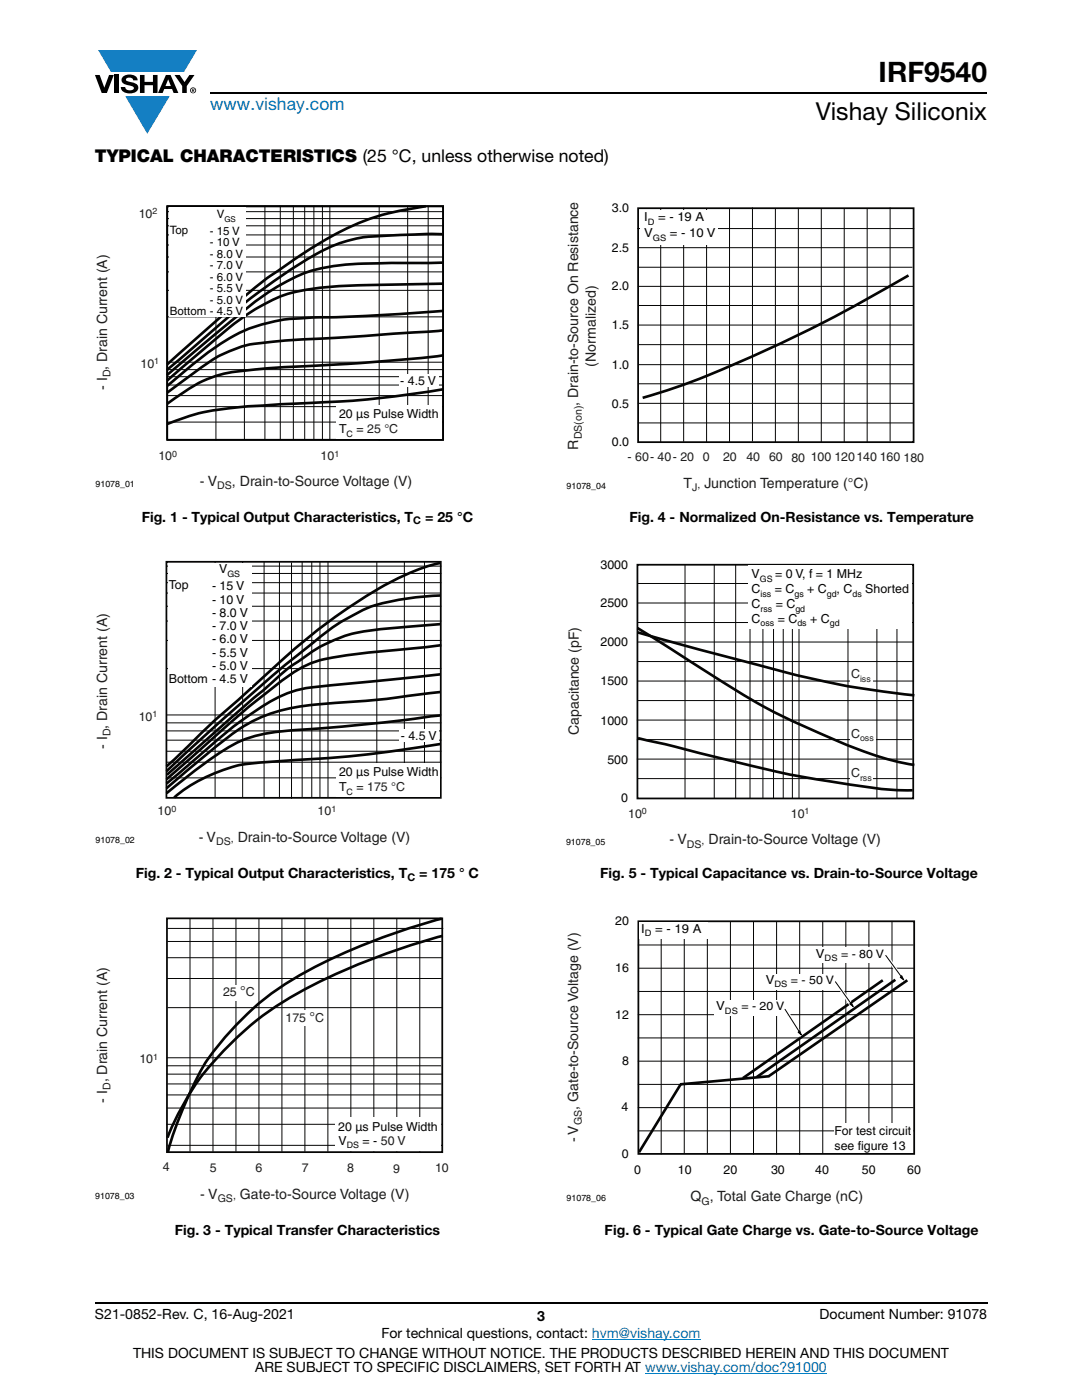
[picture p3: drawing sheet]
<svg xmlns="http://www.w3.org/2000/svg" width="216mm" height="279mm" viewBox="0 0 216 279" stroke-linecap="round" stroke-linejoin="round" font-family="sans-serif">
<g fill="#147fc3">
<path d="M19.6 10h19.7l-2.6 4.3h-1.1h-13.5z"/>
<path d="M25 19.2h8.9l-4.5 7.5z"/>
</g>
<g fill="#000">
<path d="M18.9 15h1l.9 2.5 1-2.5h.9l-1.4 3.6h-1zM22.9 15h.9v3.6h-.9zM24.6 15.3a2.1 2.1 0 0 1 2.8 .3l.1 .4h-.9a.79 .79 0 0 0-.7-.5 .79 .79 0 0 0-.8 .4l.3 .3 1 .2a1.08 1.08 0 0 1 1.2 1 1.08 1.08 0 0 1-1.1 1.2 1.73 1.73 0 0 1-2.4-1.2h.9a.96 .96 0 0 0 .8 .6 .96 .96 0 0 0 .9-.4 1.31 1.31 0 0 0-1.2-.6 1.03 1.03 0 0 1-1.1-.6 1.03 1.03 0 0 1 .2-1.1zM27.9 15h.9v1.3h1.7v-1.3h.9v3.6h-.9v-1.6h-1.7v1.6h-.9zM34.8 15h1.1l.9 1.4 1-1.4h1l-1.5 2.2v1.4h-.9v-1.4z"/>
<path d="M33.6 15.9l.5 1.3h-1.1zM33.1 15l-1.6 3.6h1l.3-.8h1.5l.3 .8h1l-1.6-3.6z"/>
<path d="M38.4 17.8h.2v.2h-.2zM38.3 17.7v.7h.1v-.3l.4 .3-.2-.3 .2-.2-.1-.2z"/>
<path d="M38.1 18a.46 .46 0 0 1 .9 0 .46 .46 0 0 1-.9 0zM37.9 18a.6 .6 0 0 0 1.2 0 .6 .6 0 0 0-1.2 0z"/>
</g>
<path d="M42 18.6h155M18.9 260h178.1" fill="none" stroke="#000" stroke-width=".36"/>
<path d="M118.1 267.3h21.7M128.7 274h36.3" fill="none" stroke="#007ec4" stroke-width=".2"/>
<path d="M33.4 41.1h55v46.7h-55z" fill="none" stroke="#050504" stroke-width=".35"/>
<g fill="none" stroke="#050504" stroke-width=".2">
<path d="M33.2 57.9h55.2M33.3 54.3h55.2M33.3 51.3h55.2M33.3 48.9h55.2M33.3 46.9h55.2M33.3 43.6h55.2M33.3 42.2h55.2M33.4 45.1h55.1M43.1 41.2v46.7M48.8 41.1v46.7M52.9 41.1v46.7M55.9 41.1v46.7"/>
<path d="M58.5 41.1v46.7M60.8 41.2v46.4M62.6 41.1v46.7M64.3 41.1v46.7M65.8 41.1v46.7M75.7 41.2v46.7M81.3 41.1v46.7M85.4 41.1v46.7M33.2 73.8h55.2M33.3 78.9h55.2M33.3 76.8h55.2M33.3 75.2h55.2"/>
<path d="M33.3 72.3h55.2M33.3 63.2h55.2M33.3 81.2h55.2M33.4 84.2h55"/>
</g>
<path d="M85 41.2a50.6 50.6 0 0 0-23.8 9l-1.2 .7a132 132 0 0 0-17.6 13.8l-9 8M88.2 46.7l-8.3 .2a45 45 0 0 0-10.5 1.1 36 36 0 0 0-10.5 5.2 127.3 127.3 0 0 0-18 14.1l-7.5 6.5M88.3 52.4l-11.1 .1a62.3 62.3 0 0 0-15 1.5 44 44 0 0 0-14.4 8.7l-14.5 12.2M88.4 56.6l-2.3 .1a281.4 281.4 0 0 0-22.9 .8 31.1 31.1 0 0 0-16.5 7.1l-13.3 11.3M88.4 62l-5.9 .5a342 342 0 0 1-21.3 .9 32.4 32.4 0 0 0-20.8 7.8l-7 5.8M88.4 77.7a272.1 272.1 0 0 1-34.6 3.1 82 82 0 0 0-14.8 1.9l-5.5 1.9M88.4 70.9l-4.5 .6-11.8 .9-10.7 .7a123.8 123.8 0 0 0-16.7 1.5 25.9 25.9 0 0 0-10 5l-1.3 1M88.5 65.9l-24.5 1.7a111.1 111.1 0 0 0-14.8 1.3 29.9 29.9 0 0 0-11.2 6l-4.6 3.5" fill="none" stroke="#050504" stroke-width=".53"/>
<path d="M33.4 41.2h55v46.6h-55z" fill="none" stroke="#000" stroke-width=".35"/>
<g fill="#fff">
<path d="M67.1 80.8h21v6.7h-21z"/>
<path d="M79.7 74.8h7.9v2.5h-7.9z"/>
<path d="M33.7 41.4h15.3v21.9h-15.3z"/>
</g>
<path d="M33.2 112.1h54.8v47.1h-54.8z" fill="none" stroke="#050504" stroke-width=".35"/>
<g fill="none" stroke="#050504" stroke-width=".2">
<path d="M33.2 116.3h54.9M33.2 118.4h54.7M33.2 114.4h54.9M33.2 113h54.9M42.9 112.1v47.1M48.4 112.1v47.1M52.7 112.1v47.1M55.8 112.2v47.1M58.2 112.3v47.1M60.3 112v47.1M62.2 112.1v47.1M63.8 112v47.1"/>
<path d="M65.4 112.1v47.1M75.2 112.1v47.1M80.7 112.1v47.1M84.7 112.1v47.1M33.2 133.4h54.9M33.2 127.8h54.9M33.2 123.9h54.9M33.2 121h54.9M33.2 149.9h54.9M33.2 155.2h54.9M33.2 147.7h54.9M33.2 145.9h54.9"/>
<path d="M33.2 144.3h54.9M33.2 142.7h54.9M33.2 152.1h54.9"/>
</g>
<path d="M87.8 112.4a53.7 53.7 0 0 0-17.6 8.4 148.4 148.4 0 0 0-19.9 16.4 254.4 254.4 0 0 0-16 14.8l-1.1 .9M88 118.8a50 50 0 0 0-14.8 2.6 43.6 43.6 0 0 0-11.8 7.8 396.8 396.8 0 0 0-28.2 24.7M87.8 124.6h-.8a182.5 182.5 0 0 0-16.1 1.7 30 30 0 0 0-11.5 5.8 54 54 0 0 0-7 5.8l-4.4 3.7-14.7 13M88 138.1l-1 .1a251.7 251.7 0 0 1-24.2 2.4 31 31 0 0 0-18.7 7.6l-10.9 9.1M88 134.6l-19.8 2a59 59 0 0 0-9.7 1.4 41.2 41.2 0 0 0-11.4 6.6l-13.9 11.8M88.1 128.8l-11 1.1a77.4 77.4 0 0 0-14.6 2.3 32.3 32.3 0 0 0-9.2 6 382.5 382.5 0 0 0-18.7 16.2l-1.4 1.1M87.8 148.5l-2.7 .4a239.4 239.4 0 0 1-30.2 3 34.9 34.9 0 0 0-10 1.7 29.8 29.8 0 0 0-10.1 5.6M88 142.8l-12.3 1.5-12.7 1.1a54.3 54.3 0 0 0-13.8 2 47.3 47.3 0 0 0-11.3 7.2l-4.7 3.7" fill="none" stroke="#050504" stroke-width=".53"/>
<g fill="#fff">
<path d="M67.1 152.3h20.7v6.7h-20.7z"/>
<path d="M79.6 145.6h7.9v2.5h-7.9z"/>
<path d="M33.5 112.3h16.7v24.7h-16.7z"/>
</g>
<path d="M33.3 183.3h54.9v46.6h-54.9z" fill="none" stroke="#050504" stroke-width=".35"/>
<g fill="none" stroke="#050504" stroke-width=".2">
<path d="M33.3 195.3h54.8M33.3 191.1h55M33.4 187.9h54.7M33.4 185.3h55M37.9 183.2v46.6M42.5 183.2v46.6M47.1 183.2v46.6M51.7 183.2v46.6M56.3 183.2v46.6M60.8 183.2v46.6M65.4 183.2v46.6M70 183.2v46.6"/>
<path d="M74.6 183.2v46.6M79.2 183.2v46.6M83.8 183.2v46.6M33.2 212.7h54.8M33.3 218.5h55M33.3 214.4h55.1M33.3 211.1h55M33.4 216.3h54.7M33.4 201.1h54.9M33.2 224.4h54.9M33.3 221.1h55M33.4 228.6h54.9"/>
</g>
<path d="M88.1 183.3a125.5 125.5 0 0 0-29.2 11.9 56.8 56.8 0 0 0-18.6 18 83 83 0 0 0-6.8 16.7M88.4 186.8a132.2 132.2 0 0 0-30.8 12.4 62.3 62.3 0 0 0-19.7 19 53.1 53.1 0 0 0-4.5 8.8" fill="none" stroke="#050504" stroke-width=".53"/>
<g fill="#fff">
<path d="M67 223.1h20.9v6.7h-20.9z"/>
<path d="M44.2 196.5h6.9v3.2h-6.9z"/>
<path d="M56.7 201.7h8.4v3h-8.4z"/>
</g>
<path d="M127.3 41.6h55v46.6h-55z" fill="none" stroke="#050504" stroke-width=".35"/>
<g fill="none" stroke="#050504" stroke-width=".2">
<path d="M127.2 45.6h55.2M127.3 57.2h55M127.3 53.3h54.8M127.4 49.4h54.8M131.8 41.6v46.6M136.4 41.5v46.6M141 41.6v46.7M145.6 41.5v46.7M150.1 41.4v46.7M154.7 41.6v46.6M159.3 41.5v46.7M163.9 41.6v46.6"/>
<path d="M168.5 41.6v46.6M173 41.6v46.6M177.6 41.4v46.7M127.3 64.9h54.8M127.4 72.8h54.8M127.4 61h54.8M127.4 76.6h54.8M127.5 68.8h54.8M127.3 84.4h55M127.3 80.5h55"/>
</g>
<path d="M181.3 55a285 285 0 0 1-46.5 22.4l-6.6 2" fill="none" stroke="#050504" stroke-width=".53"/>
<path d="M127.7 41.9h15.5v6.9h-15.5z" fill="#fff"/>
<path d="M127.2 112.7h55v46.6h-55z" fill="none" stroke="#050504" stroke-width=".35"/>
<g fill="none" stroke="#050504" stroke-width=".2">
<path d="M127.2 116.4h55M136.7 112.7v46.6M142.5 112.7v46.6M146.8 112.7v46.6M149.7 112.6v46.7M152.2 112.6v46.7M154.3 112.7v46.6M156.3 112.7v46.6M158.1 112.7v46.6M159.4 112.7v46.6M169.2 112.7v46.6M175 112.7v46.6"/>
<path d="M179 112.7v46.6M127.2 120.3h55M127.2 124.2h55M127.2 135.9h55M127.2 139.8h55M127.2 132h54.9M127.3 128.1h55M127.1 143.7h55M127.1 151.5h55M127.1 147.6h54.9M127.2 155.4h55"/>
</g>
<path d="M127.2 125.3l11.2 7.1a151.3 151.3 0 0 0 23.2 13.1 88.5 88.5 0 0 0 20 7l.9 .2M127.2 126.2l19.1 5.2a251.6 251.6 0 0 0 23.6 5.7l12.6 1.7M127.3 147.3l6.4 1.5 6.6 1.7a229.7 229.7 0 0 0 26.6 5.6l2.5 .4a66 66 0 0 0 12.7 1.2" fill="none" stroke="#050504" stroke-width=".53"/>
<g fill="#fff">
<path d="M169.6 132.9h4.6v3.5h-4.6z"/>
<path d="M169.6 152.6h4.6v3.6h-4.6z"/>
<path d="M169.6 144.7h5.1v3.6h-5.1z"/>
<path d="M149.4 112.9h32.6v12.7h-32.6z"/>
</g>
<path d="M127.4 183.9h55v46.4h-55z" fill="none" stroke="#050504" stroke-width=".35"/>
<g fill="none" stroke="#050504" stroke-width=".2">
<path d="M127.3 188.6h55M127.3 197.9h55M127.4 193.2h55M131.9 183.9v46.5M136.5 184v46.2M141.1 184v46.3M145.7 183.9v46.3M150.4 183.8v46.6M155 183.8v46.6M159.6 183.8v46.7M164.2 183.9v46.3M168.8 183.9v46.3"/>
<path d="M173.4 183.9v46.3M178 183.8v46.3M127.3 202.5h55M127.3 207.1h55M127.3 211.8h55M127.3 216.4h55M127.3 221.1h55M127.3 225.7h55"/>
</g>
<path d="M176.1 195.6l-27.9 19.6M178.7 195.5l-27.7 19.5M181 195.6l-27.7 19.2M135.8 216.4l-8.3 13.6M153.5 214.8l-17.8 1.6" fill="none" stroke="#050504" stroke-width=".53"/>
<path d="M142.5 199.7h14.4v3.1h-14.4z" fill="#fff"/>
<path d="M156.2 201.1l.6-.2 3.3 5.5-.5 .6z" fill="#fff"/>
<path d="M159.6 205.7l.3 .9-.6-.6z" fill="#000"/>
<path d="M156.6 201.4l2.9 4.5M159.6 205.7l.3 .9-.6-.6z" fill="none" stroke="#000" stroke-width=".2"/>
<g fill="#fff">
<path d="M152.4 194.3h14.5v3.2h-14.5z"/>
<path d="M166.5 224.3h15.7v5.8h-15.7z"/>
</g>
<path d="M166.3 195.6l.5-.2 3.6 5.3-.5 .7z" fill="#fff"/>
<path d="M169.8 200l.4 .9-.6-.5z" fill="#000"/>
<path d="M166.7 195.9l3.1 4.3M169.8 200l.4 .9-.6-.5z" fill="none" stroke="#000" stroke-width=".2"/>
<path d="M162.3 189h14.5v3.2h-14.5z" fill="#fff"/>
<path d="M176.3 190.4l.6-.3 3.6 5.3-.5 .6z" fill="#fff"/>
<path d="M179.9 194.7l.4 .9-.7-.5z" fill="#000"/>
<path d="M176.7 190.7l3.1 4.2M179.9 194.7l.4 .9-.7-.5z" fill="none" stroke="#000" stroke-width=".2"/>
<path d="M127.7 184.1h13.6v3.3h-13.6z" fill="#fff"/>
<text font-size="5.6" x="175.3" y="16.4">IRF9540</text>
<text font-size="4.9" x="162.8" y="24">Vishay Siliconix</text>
<text font-size="3.5" fill="#007ec4" x="42" y="21.9">www.vishay.com</text>
<text font-size="3.5" x="18.9" y="32.3">TYPICAL CHARACTERISTICS (25 °C, unless otherwise noted)</text>
<g font-size="2.8" fill="#211e1e">
<text x="21.4" y="77.8" transform="rotate(-90 21.4 77.8)">- I , Drain Current (A)</text>
<text x="118.9" y="73.1" transform="rotate(-90 118.9 73.1)">(Normalized)</text>
<text x="115.4" y="81" transform="rotate(-90 115.4 81)">, Drain-to-Source On Resistance</text>
<text x="115.4" y="89.7" transform="rotate(-90 115.4 89.7)">R</text>
<text x="39.9" y="96.9">- V</text>
<text x="46.3" y="96.9">, Drain-to-Source Voltage (V)</text>
<text x="136.4" y="97.3">T</text>
<text x="140.6" y="97.3">Junction Temperature (°C)</text>
<text x="21.4" y="149.4" transform="rotate(-90 21.4 149.4)">- I , Drain Current (A)</text>
<text x="115.5" y="146.7" transform="rotate(-90 115.5 146.7)">Capacitance (pF)</text>
<text x="39.6" y="168">- V</text>
<text x="47.4" y="168">Drain-to-Source Voltage (V)</text>
<text x="133.6" y="168.5">- V</text>
<text x="141.4" y="168.5">Drain-to-Source Voltage (V)</text>
<text x="47.9" y="198.9">°</text>
<text x="61.8" y="203.9">°</text>
<text x="21.4" y="220.1" transform="rotate(-90 21.4 220.1)">- I , Drain Current (A)</text>
<text x="115.4" y="221.5" transform="rotate(-90 115.4 221.5)">, Gate-to-Source Voltage (V)</text>
<text x="115.4" y="228" transform="rotate(-90 115.4 228)">- V</text>
<text x="40" y="239.2">- V</text>
<text x="47.9" y="239.2">Gate-to-Source Voltage (V)</text>
<text x="137.8" y="239.7">Q , Total Gate Charge (nC)</text>
</g>
<g font-size="2.8">
<text x="28.3" y="104.1">Fig. 1 - Typical Output Characteristics, T</text>
<text x="84.8" y="104.1">= 25 °C</text>
<text x="125.6" y="104.1">Fig. 4 - Normalized On-Resistance vs. Temperature</text>
<text x="27.1" y="175.3">Fig. 2 - Typical Output Characteristics, T</text>
<text x="83.6" y="175.3">= 175 ° C</text>
<text x="119.8" y="175.3">Fig. 5 - Typical Capacitance vs. Drain-to-Source Voltage</text>
<text x="34.9" y="246.5">Fig. 3 - Typical Transfer Characteristics</text>
<text x="120.7" y="246.5">Fig. 6 - Typical Gate Charge vs. Gate-to-Source Voltage</text>
<text x="18.9" y="263.3">S21-0852-Rev. C, 16-Aug-2021</text>
<text x="107.2" y="263.6">3</text>
<text x="163.6" y="263.3">Document Number: 91078</text>
<text x="76.1" y="267.1">For technical questions, contact: hvm@vishay.com</text>
<text x="26.5" y="271">THIS DOCUMENT IS SUBJECT TO CHANGE WITHOUT NOTICE. THE PRODUCTS DESCRIBED HEREIN AND THIS DOCUMENT</text>
<text x="50.9" y="273.8">ARE SUBJECT TO SPECIFIC DISCLAIMERS, SET FORTH AT www.vishay.com/doc?91000</text>
</g>
<g font-size="2.5" fill="#211e1e">
<text x="27.7" y="43.5">10</text>
<text x="28" y="73.4">10</text>
<text x="31.6" y="91.9">10</text>
<text x="64" y="91.9">10</text>
<text x="125.2" y="92.1">- 60- 40- 20</text>
<text x="140.3" y="92.1">0</text>
<text x="144.3" y="92.1">20</text>
<text x="148.9" y="92.1">40</text>
<text x="153.4" y="92.1">60</text>
<text x="157.9" y="92.2">80</text>
<text x="161.8" y="92.1">100 120140 160</text>
<text x="180.3" y="92.2">180</text>
<text x="169.8" y="135.3">C</text>
<text x="27.7" y="143.8">10</text>
<text x="169.8" y="147.2">C</text>
<text x="169.8" y="155.1">C</text>
<text x="31.5" y="162.7">10</text>
<text x="63.4" y="162.7">10</text>
<text x="125.3" y="163.2">10</text>
<text x="157.8" y="163.2">10</text>
<text x="44.5" y="198.9">25</text>
<text x="49.1" y="198.9">C</text>
<text x="57" y="203.9">175</text>
<text x="62.9" y="203.9">C</text>
<text x="27.8" y="212.2">10</text>
<text x="32.5" y="233.7">4</text>
<text x="41.8" y="233.9">5</text>
<text x="51" y="233.9">6</text>
<text x="60.2" y="233.9">7</text>
<text x="69.3" y="233.9">8</text>
<text x="76" y="228.5">50 V</text>
<text x="86.8" y="233.9">10</text>
<text x="78.5" y="234">9</text>
</g>
<g font-size="2.5" fill="#050504">
<text x="122.1" y="42.4">3.0</text>
<text x="128.5" y="44.2">I</text>
<text x="128.5" y="47.3">V</text>
<text x="131.3" y="44.2">= - 19 A</text>
<text x="133.7" y="47.3">= - 10 V</text>
<text x="122.1" y="50.3">2.5</text>
<text x="122.1" y="58">2.0</text>
<text x="122.1" y="65.7">1.5</text>
<text x="79.9" y="76.8">- 4.5 V</text>
<text x="122.1" y="73.5">1.0</text>
<text x="67.7" y="83.5">20 µs Pulse Width</text>
<text x="122.1" y="81.4">0.5</text>
<text x="67.7" y="86.5">T</text>
<text x="71.1" y="86.5">= 25 °C</text>
<text x="122.1" y="89.1">0.0</text>
<text x="119.8" y="113.6">3000</text>
<text x="33.7" y="117.6">Top</text>
<text x="42.3" y="117.8">- 15 V</text>
<text x="43.7" y="114.4">V</text>
<text x="150" y="115.4">V</text>
<text x="150" y="118.4">C</text>
<text x="154.6" y="118.4">= C</text>
<text x="154.7" y="115.4">= 0 V, f = 1 MHz</text>
<text x="161.1" y="118.4">+ C</text>
<text x="166.9" y="118.4">, C</text>
<text x="172.6" y="118.4">Shorted</text>
<text x="42.3" y="120.4">- 10 V</text>
<text x="42.3" y="123.1">- 8.0 V</text>
<text x="42.3" y="125.7">- 7.0 V</text>
<text x="119.8" y="121.1">2500</text>
<text x="150" y="124.3">C</text>
<text x="150" y="121.3">C</text>
<text x="154.8" y="121.3">= C</text>
<text x="155.2" y="124.3">= C</text>
<text x="161.7" y="124.3">+ C</text>
<text x="42.3" y="128.4">- 6.0 V</text>
<text x="42.3" y="131">- 5.5 V</text>
<text x="119.8" y="128.9">2000</text>
<text x="33.7" y="136.3">Bottom - 4.5 V</text>
<text x="42.3" y="133.7">- 5.0 V</text>
<text x="119.8" y="136.7">1500</text>
<text x="80" y="147.6">- 4.5 V</text>
<text x="119.8" y="144.6">1000</text>
<text x="67.7" y="155">20 µs Pulse Width</text>
<text x="121.2" y="152.4">500</text>
<text x="67.7" y="157.9">T</text>
<text x="71.1" y="157.9">= 175 °C</text>
<text x="123.9" y="160.2">0</text>
<text x="122.8" y="184.7">20</text>
<text x="127.9" y="186.2">I</text>
<text x="130.7" y="186.2">= - 19 A</text>
<text x="162.8" y="191.2">V</text>
<text x="122.8" y="194">16</text>
<text x="152.8" y="196.3">V</text>
<text x="122.8" y="203.3">12</text>
<text x="142.9" y="201.7">V</text>
<text x="124.1" y="212.6">8</text>
<text x="124" y="221.7">4</text>
<text x="67.5" y="225.7">20 µs Pulse Width</text>
<text x="166.5" y="226.5">For test circuit</text>
<text x="67.6" y="228.5">V</text>
<text x="72.3" y="228.5">= -</text>
<text x="124.1" y="231">0</text>
<text x="166.5" y="229.4">see figure 13</text>
<text x="126.6" y="234.2">0</text>
<text x="135.3" y="234.2">10</text>
<text x="144.4" y="234.2">20</text>
<text x="153.9" y="234.2">30</text>
<text x="162.7" y="234.2">40</text>
<text x="172" y="234.2">50</text>
<text x="181" y="234.2">60</text>
</g>
<g font-size="2.3" fill="#050504">
<text x="33.9" y="46.7">Top</text>
<text x="41.9" y="46.9">- 15 V</text>
<text x="43.3" y="43.5">V</text>
<text x="41.9" y="49.2">- 10 V</text>
<text x="41.9" y="51.4">- 8.0 V</text>
<text x="41.9" y="53.7">- 7.0 V</text>
<text x="41.9" y="56">- 6.0 V</text>
<text x="41.9" y="58.3">- 5.5 V</text>
<text x="33.9" y="62.9">Bottom - 4.5 V</text>
<text x="41.9" y="60.6">- 5.0 V</text>
<text x="167.8" y="191.2">= - 80 V</text>
<text x="157.8" y="196.3">= - 50 V</text>
<text x="147.9" y="201.7">= - 20 V</text>
</g>
<g font-size="2.1" fill="#211e1e">
<text x="22.1" y="75.3" transform="rotate(-90 22.1 75.3)">D</text>
<text x="116.1" y="87.7" transform="rotate(-90 116.1 87.7)">DS(on)</text>
<text x="43.3" y="97.6">DS</text>
<text x="138.1" y="98">J</text>
<text x="139.2" y="97.3">,</text>
<text x="22.1" y="146.9" transform="rotate(-90 22.1 146.9)">D</text>
<text x="46.1" y="168">,</text>
<text x="43.1" y="168.7">DS</text>
<text x="137.1" y="169.2">DS</text>
<text x="140" y="168.5">,</text>
<text x="22.1" y="217.6" transform="rotate(-90 22.1 217.6)">D</text>
<text x="116.1" y="224.5" transform="rotate(-90 116.1 224.5)">GS</text>
<text x="43.4" y="239.9">GS</text>
<text x="46.5" y="239.2">,</text>
<text x="140" y="240.4">G</text>
</g>
<g font-size="2.1">
<text x="82.5" y="104.6">C</text>
<text x="81.3" y="175.8">C</text>
</g>
<g font-size="1.8" fill="#211e1e">
<text x="30.4" y="42.8">2</text>
<text x="30.8" y="72.6">1</text>
<text x="34.4" y="91.2">0</text>
<text x="66.7" y="91.2">1</text>
<text x="171.6" y="136">iss</text>
<text x="30.4" y="143.1">1</text>
<text x="171.6" y="147.9">oss</text>
<text x="171.6" y="155.8">rss</text>
<text x="34.2" y="162">0</text>
<text x="66.1" y="162">1</text>
<text x="128.1" y="162.5">0</text>
<text x="160.5" y="162.5">1</text>
<text x="30.6" y="211.5">1</text>
</g>
<g font-size="1.8" fill="#050504">
<text x="129.3" y="44.9">D</text>
<text x="130.3" y="48">GS</text>
<text x="69.2" y="87.2">C</text>
<text x="45.4" y="115.2">GS</text>
<text x="151.6" y="116.1">GS</text>
<text x="151.8" y="119.1">iss</text>
<text x="158.5" y="119.1">gs</text>
<text x="165" y="119.1">gd</text>
<text x="170.1" y="119.1">ds</text>
<text x="151.8" y="122">rss</text>
<text x="151.8" y="125">oss</text>
<text x="158.7" y="122">gd</text>
<text x="159.1" y="125">ds</text>
<text x="165.6" y="125">gd</text>
<text x="69.2" y="158.6">C</text>
<text x="128.7" y="186.9">D</text>
<text x="164.5" y="191.9">DS</text>
<text x="154.5" y="197">DS</text>
<text x="144.7" y="202.4">DS</text>
<text x="69.2" y="229.2">DS</text>
</g>
<g font-size="1.8">
<text x="19.1" y="97.1">91078_01</text>
<text x="113.1" y="97.5">91078_04</text>
<text x="19.1" y="168.2">91078_02</text>
<text x="113" y="168.7">91078_05</text>
<text x="19" y="239.2">91078_03</text>
<text x="113.1" y="239.8">91078_06</text>
</g>
<text font-size="1.6" fill="#050504" x="44.8" y="44.2">GS</text>
</svg>
